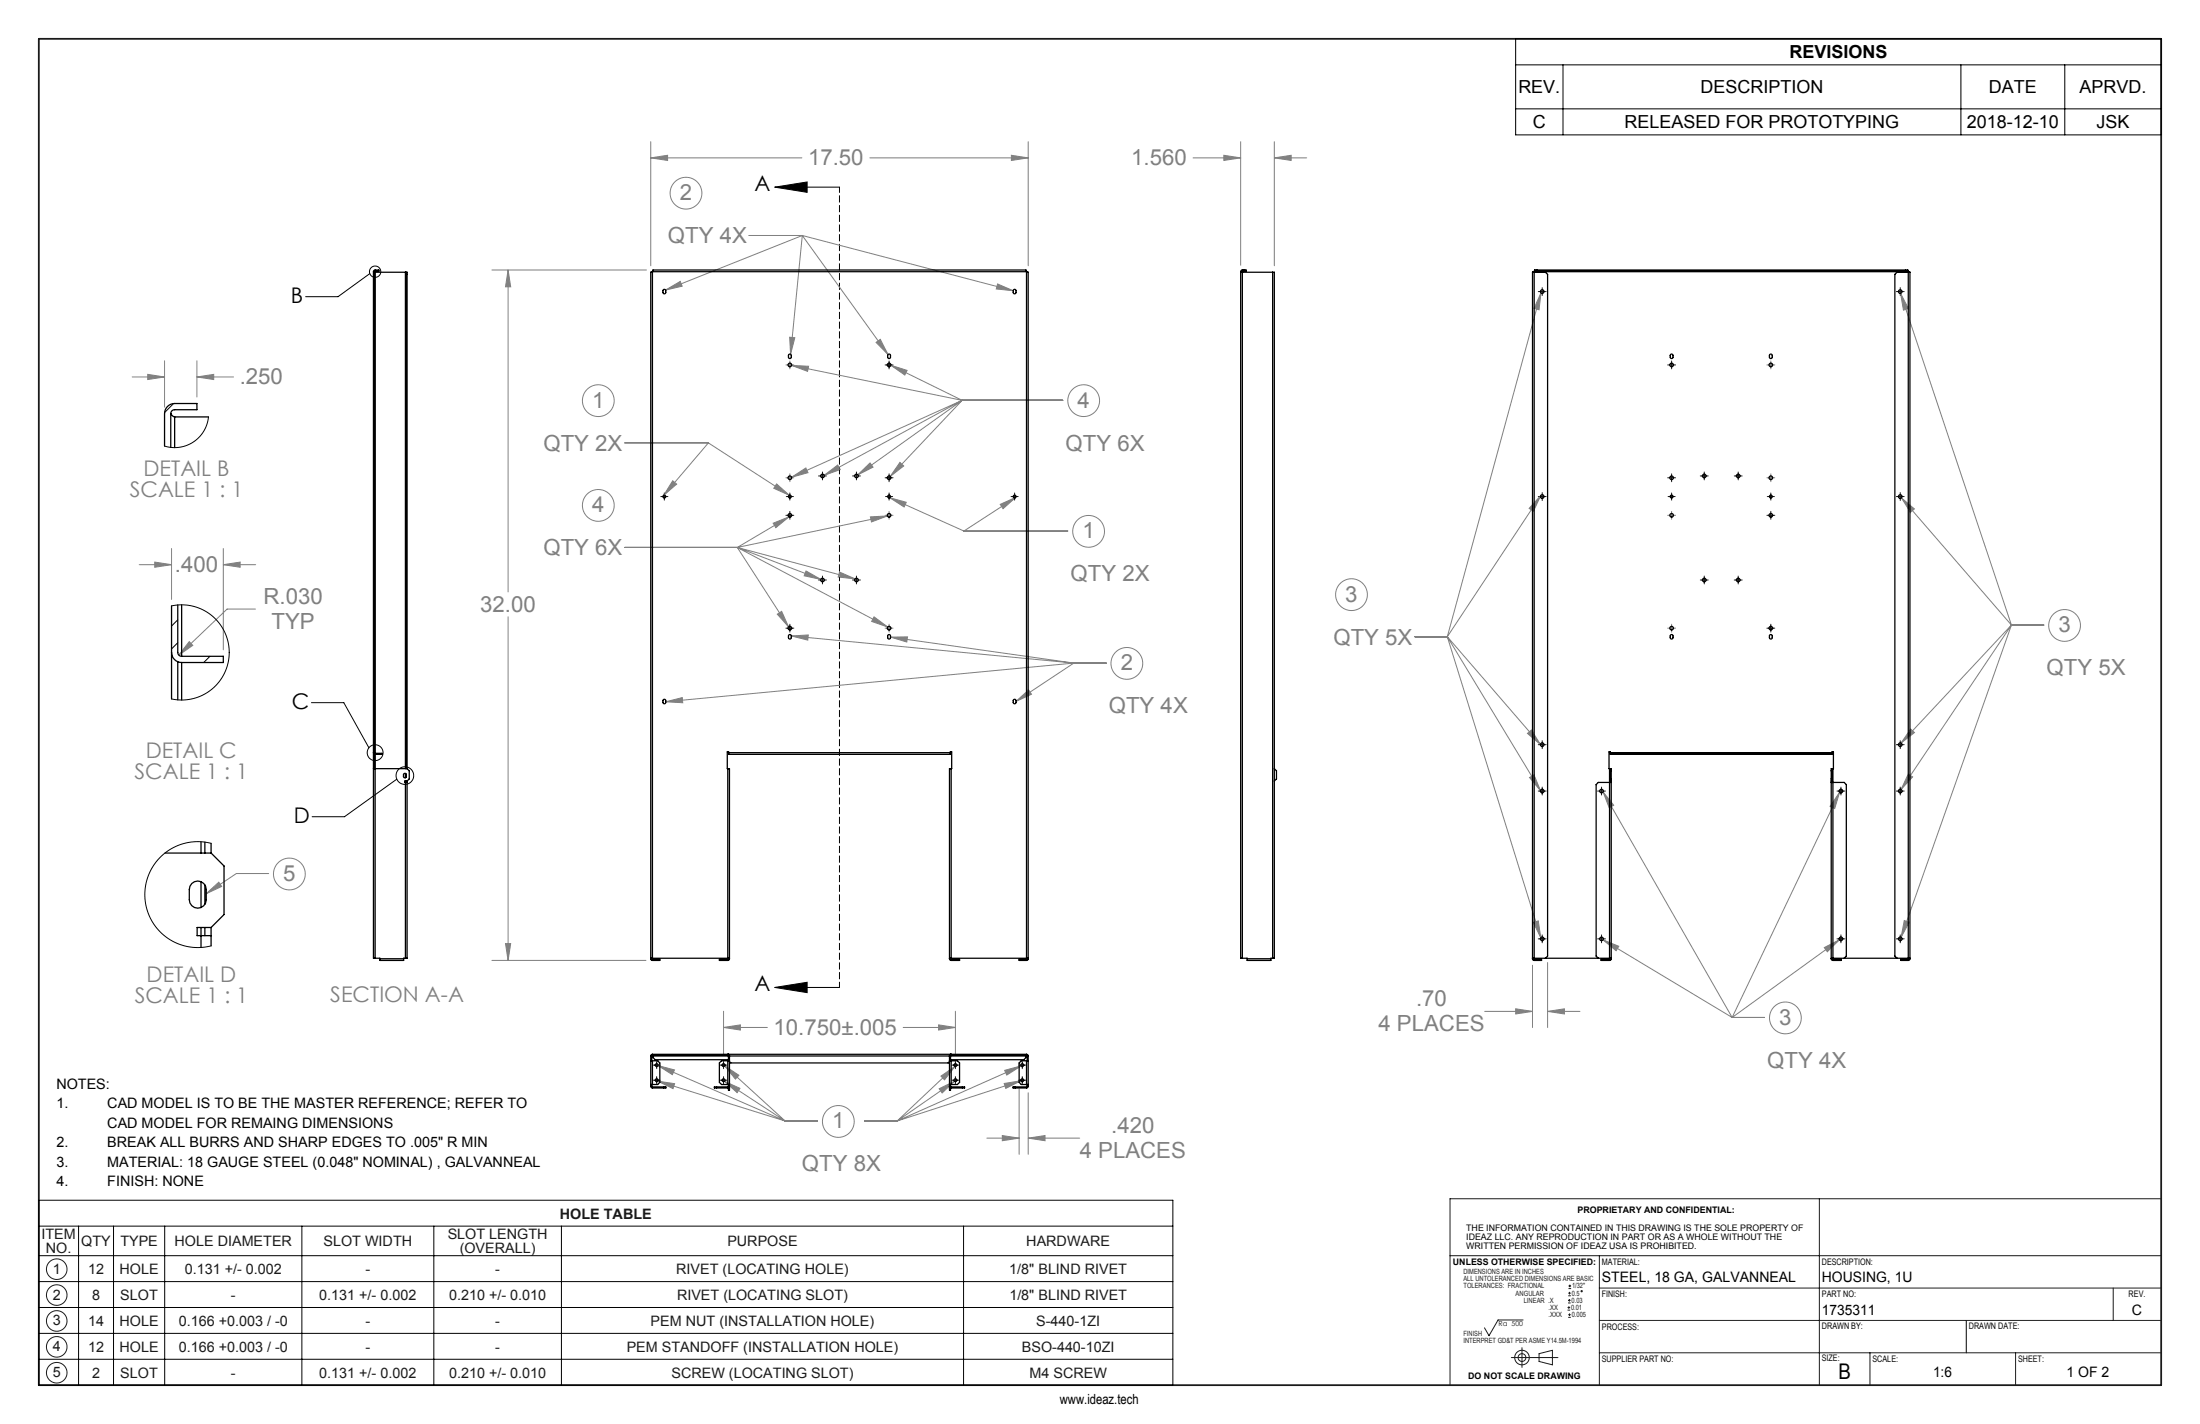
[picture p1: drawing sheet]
<svg xmlns="http://www.w3.org/2000/svg" width="432mm" height="279mm" viewBox="0 0 432 279" stroke-linecap="round" stroke-linejoin="round" font-family="sans-serif">
<g fill="none" stroke="#191924" stroke-width=".2">
<path d="M301.9 57.2h1.6M302.7 56.4v1.6M372.2 57.2h1.5M373 56.4v1.6M173.7 71.6h1.6M174.5 70.8v1.6M327.3 71.6h1.6M328.1 70.8v1.6M129.7 97.4h1.4M130.4 96.7v1.4M154.3 97.4h1.4M155 96.7v1.4"/>
<path d="M160.7 93.4h1.5M161.4 92.6v1.6M167.3 93.4h1.6M168.1 92.6v1.6M173.7 93.7h1.6M173.8 97.4h1.4M174.5 93v1.5M174.5 96.7v1.4M198.4 97.4h1.4M199.1 96.7v1.4M301.9 97.4h1.6M302.7 96.7v1.5"/>
<path d="M327.3 93.7h1.6M327.4 97.4h1.4M328.1 93v1.5M328.1 96.7v1.4M333.7 93.4h1.6M334.5 92.6v1.6M340.4 93.4h1.5M341.2 92.6v1.6M346.9 97.4h1.4M347.6 96.7v1.4M372.2 97.4h1.5M373 96.7v1.5"/>
<path d="M154.3 101.1h1.5M155 100.3v1.6M160.7 113.8h1.5M161.4 113v1.6M167.3 113.8h1.6M168.1 113v1.6M333.7 113.8h1.6M334.5 113v1.6M340.4 113.8h1.5M341.2 113v1.6M346.8 101.1h1.5M347.6 100.3v1.6"/>
<path d="M154.3 123.3h1.5M155 122.5v1.5M346.8 123.3h1.5M347.6 122.5v1.5M301.9 155.2h1.6M301.9 146.1h1.6M302.7 145.3v1.6M302.7 154.4v1.6M313.6 155.2h1.5M314.3 154.4v1.6M360.6 155.2h1.5M361.3 154.4v1.6"/>
<path d="M372.2 155.2h1.5M372.2 146.1h1.5M373 145.3v1.6M373 154.4v1.6M301.9 184.2h1.6M302.7 183.4v1.6M313.6 184.2h1.5M314.3 183.4v1.6M360.6 184.2h1.5M361.3 183.4v1.6M372.2 184.2h1.5M373 183.4v1.6"/>
<path d="M128.2 211.9h1.4M128.2 209h1.4M128.9 208.3v1.4M128.9 211.2v1.4M141.3 211.9h1.4M141.3 209h1.4M142 208.3v1.4M142 211.2v1.4M186.8 211.9h1.4M186.8 209h1.4M187.5 208.3v1.4M187.5 211.2v1.4"/>
<path d="M199.9 211.9h1.4M199.9 209h1.4M200.6 208.3v1.4M200.6 211.2v1.4M357.1 235.2v36.6M424.1 235.2h-139.5v36.6M284.6 246.4h139.6M298.9 259h-4.9l-1.7 3.1-.9-1.6M307.7 257.1h.5M307.7 256.6h.5M307.8 255.7h.5M307.8 255.1h.5"/>
<path d="M307.8 258.5h.5M307.8 258h.5M307.8 254.2h.5M307.8 253.7h.5M307.9 252.8h.5M307.9 252.3h.5M307.9 256.3v.5M308 254.9v.5M308.1 257.7v.5M308.1 253.5v.5M308.1 252.1v.5M313.9 252.7h110.3"/>
<path d="M313.9 246.4v25.4M313.9 259.1h110.2M414.8 252.7v6.4M296.6 266.4h9.2M298.7 264.4v3.9M302.1 265.6l2.6-.7v2.9l-2.6-.7zM313.9 265.4h110.3M367 265.4v6.4M395.6 265.4v6.4"/>
<circle cx="11.1" cy="249" r="2.02"/>
<circle cx="11.1" cy="254.1" r="2.02"/>
<circle cx="11.1" cy="259.2" r="2.02"/>
<circle cx="310.4" cy="253.3" r=".13"/>
<circle cx="11.1" cy="269.3" r="2.02"/>
<circle cx="11.1" cy="264.3" r="2.02"/>
<circle cx="298.7" cy="266.4" r="1.43"/>
<circle cx="298.7" cy="266.4" r=".76"/>
</g>
<g fill="none" stroke="#000" stroke-width=".2">
<path d="M297.5 7.6h126.7v18.9h-126.7zM297.5 12.7h126.7M306.8 12.7v13.8M384.9 12.7v13.8M405.3 12.7v13.8M152.1 36.7l6.3-1v2zM152.1 36.7h12.7M297.5 21.4h126.7M72.6 53.7l-6.3 4.5h-6.3M61.1 137.9h6.4l4.9 8.8M77.9 152.9l-10.3 7.3h-6.3M152.1 193.7l6.3-1v2.1z"/>
<path d="M152.1 193.7h12.7M7.6 235.5h222.6v36.3h-222.6zM7.6 246.4h222.6M7.6 251.5h222.6M7.6 256.5h222.6M7.6 240.6h222.6M15.4 240.6v31.2M22.3 240.6v31.2M32.3 240.6v31.2M59.2 240.6v31.2M85.1 240.6v31.2M110.2 240.6v31.2"/>
<path d="M189.1 240.6v31.2M385.9 259.1v6.3M7.6 261.6h222.6M7.6 266.7h222.6"/>
<circle cx="73.6" cy="53.3" r="1.11"/>
<circle cx="73.6" cy="147.7" r="1.56"/>
<circle cx="79.5" cy="152.2" r="1.73"/>
</g>
<path d="M7.6 7.6h416.6v264.2h-416.6z" fill="none" stroke="#191924" stroke-width=".35"/>
<g fill="none" stroke="#808080" stroke-width=".2">
<path d="M127.7 31l3.3-.5v1zM127.7 31h29.7M127.7 27.8v24.3M170.7 31h31.1M198.5 30.5l3.3 .5-3.3 .5zM201.8 27.8v24.3M234.2 31h9.3M240.2 30.5l3.3 .5-3.3 .5zM243.5 27.8v24.2M250.1 31l3.3-.5v1zM250.1 27.8v24.3M250.1 31h6.4"/>
<path d="M96.5 53h30.4M99.7 53l.5 3.3h-1zM99.7 53v63.1M130.6 56.9l2.9-1.7 .4 1zM147 46.2h10.5M157.5 46.2l-26.9 10.7M157.5 46.2l41.4 10.8M157.5 46.2l-2.3 23.3M157.5 46.2l16.8 23.4M195.8 55.7l3.1 1.3-3.4-.3zM302.5 57.5l-.4 3.3-1-.3zM302.5 57.5l-18.4 67.4"/>
<path d="M373 57.6l21.8 65M373 57.6l1.6 2.9-1 .3zM25.9 74h6.4M29 73.5l3.3 .5-3.3 .5zM32.3 70.8v9.1M38.6 74l3.3-.5v1zM38.6 70.8v7.1M38.6 74h7.2M154.3 71.6h1.5M155 66.2l1 .1-.8 3.2zM155 70.8v1.6M155.4 71.7l3.3 .2-.2 1z"/>
<path d="M155.4 71.7l33.4 6.9M172 67.2l.8-.6 1.5 3zM174.8 71.7l14 6.9M174.8 71.7l3.2 1-.4 .9zM188.8 78.6h19.8M188.8 78.6l-20.4 14.6M188.8 78.6l-27 14.7M188.8 78.6l-14.1 14.9M188.8 78.6l-33.4 15M346.8 71.6h1.5M347.6 70.8v1.6M122.6 86.9h16.4"/>
<path d="M132 94.3l.8 .7-2.5 2.2zM139 86.9l-8.7 10.3M139 86.9l15.9 10.3M152.4 95l2.5 2.2-3-1.4zM154.3 93.7h1.5M155 93v1.5M155.4 93.6l2.8-1.8 .4 .9zM161.8 93.3l2.6-2.1 .5 .9zM168.4 93.2l2.4-2.4 .6 .9zM174.7 97.7l14.5 6.5M174.7 97.7l3.2 .9-.4 .9zM176.6 90.7l.8 .7-2.7 2.1z"/>
<path d="M196.3 99l3.1-1.4-2.5 2.2zM199.4 97.6l-10.2 6.6M302.4 97.3l-1.4 3-.9-.5zM302.4 97.3l-18.3 27.6M346.8 93.7h1.5M347.6 93v1.5M373.2 97.7l2.5 2.2-.7 .6zM373.2 97.7l21.6 24.9M27.3 110.8h6.4M30.4 110.3l3.3 .5-3.3 .5zM33.7 107.6v10M43.8 110.8l3.3-.5v1z"/>
<path d="M43.8 107.6v19.9M43.8 110.8h6.4M50.1 119.5h-5.5l-9.5 9M122.6 107.4h22.1M144.7 107.4l10.1 15.6M144.7 107.4l29.5 15.6M144.7 107.4l23.1 6.2M144.7 107.4l16.4 6.3M151.8 102.7l3.1-1.3-2.6 2.1zM154.9 101.4l-10.2 6M158.2 112l2.9 1.7-3.3-.7zM164.8 112.2l3 1.4-3.3-.4z"/>
<path d="M170.8 101.4l3.4-.2-3.2 1.2zM173.7 101.1h1.6M174.2 101.2l-29.5 6.2M174.5 100.3v1.6M189.2 104.2h20.4M327.3 101.1h1.6M328.1 100.3v1.6M37.1 125.9l.7 .7-2.7 1.9zM99.7 121v67.4M130.7 137.7l3.2-.8 .1 1zM152.6 120.5l.8-.5 1.4 3zM155.3 124.8l3.3-.2-.1 1z"/>
<path d="M155.3 124.8l55.5 5.3M171.6 121l2.6 2-3.1-1.1zM173.7 123.3h1.6M174.5 122.5v1.5M174.8 125h3.3l-.1 1zM174.8 125l36 5.1M199.4 137.6l2.5-2.2 .6 .8zM210.8 130.1h6.3M210.8 130.1l-80.1 7.6M210.8 130.1l-11.4 7.5M277.7 124.9h6.4M284.1 124.9l18.2 21.2"/>
<path d="M284.1 124.9l18.3 30.2M284.1 124.9l18.3 59.1M327.3 123.3h1.6M328.1 122.5v1.5M394.8 122.6h6.3M394.8 122.6l-21.7 23.2M394.8 122.6l-21.7 32.3M394.8 122.6l-21.7 61.3M299.8 143.9l.8-.7 1.7 2.9zM300.2 152.6l.9-.6 1.3 3.1zM314.6 155.4l2.1 2.6-.9 .5zM314.6 155.4l25.4 44.2"/>
<path d="M361.1 155.5l-1 3.1-.9-.4zM361.1 155.4l-21.1 44.2M374.5 151.9l.9 .5-2.3 2.5zM375 143l.8 .7-2.7 2.1zM40.5 175.3l2.4-2.2 .6 .8zM52.7 171.4h-6.3l-5.9 3.9M96.5 188.4h30.3M99.2 185.1h1l-.5 3.3zM142 198.4v8.6M187.5 198.4v8.6M291.4 198.4h9.4M297.5 197.9l3.3 .5-3.3 .6z"/>
<path d="M300.8 189.4v12.2M301 181l.9-.3 .5 3.3zM303.8 198.4l3.3-.5v1.1zM303.8 188.9v12.7M303.8 198.4h6.3M314.6 184.4l3.1 1.3-.5 .8zM314.6 184.4l25.4 15.2M340 199.6h6.3M358.1 185.9l2.9-1.5-2.3 2.3zM361 184.4l-21 15.2M373.8 180.6l.9 .4-1.6 2.9zM129.1 212.1l3.3 .5-.3 1z"/>
<path d="M129.1 212.1l25 7.8M129.1 209.1l25 10.8M129.1 209.1l3.3 .8-.4 1zM142 201.6l3.3-.5v1zM142 201.6h8.6M142.2 212.2l3 1.3-.5 .9zM142.2 212.2l11.9 7.7M142.2 209.1l2.8 1.9-.7 .7zM142.2 209.1l11.9 10.8M154.1 219.9h6.4M169.7 219.9h6.4M177.3 201.6h10.2"/>
<path d="M184.2 201.1l3.3 .5-3.3 .5zM184.3 213.6l3-1.4-2.4 2.3zM184.7 211.1l2.7-1.9-2 2.7zM187.3 212.2l-11.2 7.7M187.4 209.2l-11.3 10.7M197.1 212.6l3.3-.5-3 1.5zM197.2 210l3.2-.9-2.8 1.8zM200 213.6v12.9M200.4 212.1l-24.3 7.8M200.4 209.1l-24.3 10.8M201.8 214.4v12.1M193.7 223.3h6.3"/>
<path d="M196.7 222.8l3.3 .5-3.3 .5zM201.8 223.3l3.3-.5v1zM201.8 223.3h10.1"/>
<circle cx="134.6" cy="37.9" r="3.1"/>
<circle cx="117.4" cy="78.6" r="3.1"/>
<circle cx="212.7" cy="78.6" r="3.1"/>
<circle cx="117.4" cy="99.2" r="3.1"/>
<circle cx="213.7" cy="104.3" r="3.1"/>
<circle cx="265.3" cy="116.7" r="3.1"/>
<circle cx="221.2" cy="130.2" r="3.1"/>
<circle cx="405.2" cy="122.7" r="3.1"/>
<circle cx="56.8" cy="171.5" r="3.1"/>
<circle cx="350.4" cy="199.7" r="3.1"/>
<circle cx="164.5" cy="220" r="3.1"/>
</g>
<path d="M164.8 36.7v157" fill="none" stroke="#000" stroke-width=".2" stroke-dasharray="1.3 .6" stroke-dashoffset=".2"/>
<path d="M152.1 36.7l6.3-1v2zM152.1 193.7l6.3-1v2.1z" fill="#000"/>
<g fill="#808080">
<path d="M302.5 57.5l-.4 3.3-1-.3zM302.4 97.3l-1.4 3-.9-.5zM299.8 143.9l.8-.7 1.7 2.9zM300.2 152.6l.9-.6 1.3 3.1zM301 181l.9-.3 .5 3.3zM373 57.6l1.6 2.9-1 .3zM373.2 97.7l2.5 2.2-.7 .6zM375 143l.8 .7-2.7 2.1zM374.5 151.9l.9 .5-2.3 2.5zM373.8 180.6l.9 .4-1.6 2.9zM358.1 185.9l2.9-1.5-2.3 2.3zM314.6 155.4l2.1 2.6-.9 .5zM314.6 184.4l3.1 1.3-.5 .8zM361.1 155.5l-1 3.1-.9-.4zM132 94.3l.8 .7-2.5 2.2zM152.4 95l2.5 2.2-3-1.4zM130.6 56.9l2.9-1.7 .4 1zM195.8 55.7l3.1 1.3-3.4-.3zM155 66.2l1 .1-.8 3.2zM172 67.2l.8-.6 1.5 3zM130.7 137.7l3.2-.8 .1 1zM199.4 137.6l2.5-2.2 .6 .8zM174.8 125h3.3l-.1 1zM155.3 124.8l3.3-.2-.1 1zM196.3 99l3.1-1.4-2.5 2.2zM174.7 97.7l3.2 .9-.4 .9zM168.4 93.2l2.4-2.4 .6 .9zM161.8 93.3l2.6-2.1 .5 .9zM174.8 71.7l3.2 1-.4 .9zM155.4 71.7l3.3 .2-.2 1zM176.6 90.7l.8 .7-2.7 2.1zM155.4 93.6l2.8-1.8 .4 .9zM152.6 120.5l.8-.5 1.4 3zM171.6 121l2.6 2-3.1-1.1zM164.8 112.2l3 1.4-3.3-.4zM158.2 112l2.9 1.7-3.3-.7zM151.8 102.7l3.1-1.3-2.6 2.1zM170.8 101.4l3.4-.2-3.2 1.2zM142.2 212.2l3 1.3-.5 .9zM142.2 209.1l2.8 1.9-.7 .7zM129.1 212.1l3.3 .5-.3 1zM129.1 209.1l3.3 .8-.4 1zM184.7 211.1l2.7-1.9-2 2.7zM184.3 213.6l3-1.4-2.4 2.3zM197.1 212.6l3.3-.5-3 1.5zM197.2 210l3.2-.9-2.8 1.8zM40.5 175.3l2.4-2.2 .6 .8z"/>
<path d="M303.8 198.4l3.3-.5v1.1zM297.5 197.9l3.3 .5-3.3 .6zM240.2 30.5l3.3 .5-3.3 .5zM250.1 31l3.3-.5v1zM99.7 53l.5 3.3h-1zM99.2 185.1h1l-.5 3.3zM127.7 31l3.3-.5v1zM198.5 30.5l3.3 .5-3.3 .5zM196.7 222.8l3.3 .5-3.3 .5zM201.8 223.3l3.3-.5v1zM142 201.6l3.3-.5v1zM184.2 201.1l3.3 .5-3.3 .5zM38.6 74l3.3-.5v1zM29 73.5l3.3 .5-3.3 .5zM43.8 110.8l3.3-.5v1zM30.4 110.3l3.3 .5-3.3 .5zM37.1 125.9l-2 2.6 2.7-1.9z"/>
</g>
<g fill="none" stroke="#000" stroke-width=".25">
<path d="M73.5 53.3v94.4l.1 .1M73.5 53.3l.1-.1h.8v-.2h-.9l-.2 .3v134.7h.3M73.5 53.3l.1 .1M73.6 53.4h6M73.6 53.4v94.4M79.6 53.4h.1M79.6 53.4v97.4M79.7 53.4h.2v97.4M79.7 53.4v97.4M79.7 53.8h.2M128.1 53.3l-.4 .1v134.7M128.1 53.3l.1-.3h73.2l.1 .3"/>
<path d="M128.1 53.3h73.4M128.1 53.3v134.7M130.2 56.8h.4l.1 .6a.28 .28 0 0 1-.3 .3 .28 .28 0 0 1-.3-.3zM198.9 56.8h.4l.1 .6a.28 .28 0 0 1-.3 .3 .28 .28 0 0 1-.2-.3zM201.5 53.3l.3 .1v134.7M201.5 53.3v134.7M243.5 53.3l.3 .1M243.5 53.3v134.7h.3M243.5 53.3h.2M243.7 53.3l.1 .1M243.8 53l-.3 .3M243.8 53.2l-.1 .1"/>
<path d="M243.8 53.4h.1M243.8 53.4h6M243.8 53h.8v.2h-.8M243.8 53v.2M243.8 53.4v134.6M244.1 53v.2M249.8 53.4h.3v134.6h-.3M249.8 53.4v134.6M300.8 53.4h2.5l.5 .4v133.8l-.5 .4M300.8 53.4v134.7M301.1 53.3h.1M301.1 53.3l-.1 .1"/>
<path d="M301.1 53.3l-.3 .1M301.1 53.3v134.7M301.1 53.3h73.4M301.2 53l-.1 .3M301.2 53.2l-.1 .1M301.2 53v.2M301.2 53h73.2M301.2 53.2h73.2M301.7 53v.2M374 53v.2M374.4 53.2l.1 .1M374.4 53l.1 .3"/>
<path d="M374.4 53v.2M374.5 53.3h.1M374.5 53.3l.2 .1M374.5 53.3l.4 .1M374.5 53.3v134.7M374.9 53.4h-2.6l-.4 .4v133.8l.4 .4M374.9 53.4v134.7M154.8 69.5h.4l.1 .6a.28 .28 0 0 1-.3 .3 .28 .28 0 0 1-.2-.3zM174.3 69.5h.4l.1 .6a.28 .28 0 0 1-.3 .3 .28 .28 0 0 1-.3-.3zM327.9 69.5h.4l.1 .6a.28 .28 0 0 1-.3 .3 .28 .28 0 0 1-.3-.3zM347.4 69.5h.4v.6a.28 .28 0 0 1-.2 .3 .28 .28 0 0 1-.3-.3zM33.5 81.2a.76 .76 0 0 1 .8-.8h4.3v-1.2h-4.3a1.98 1.98 0 0 0-2 2v6.3"/>
<path d="M33.5 81.2l.5 .5 .3 .1M33.5 81.2v6.6M34.3 81.8h6.6M34.3 81.8v6M33.7 118.9v18.2M34.9 118.7v9.3a.76 .76 0 0 0 .8 .8M35.7 118.7v10.1M33.7 128a1.98 1.98 0 0 0 2 2M34.9 129.8v7.5M35.7 128.8h8.1v1.2h-8.1M35.7 130v7.3M130.2 137.3h.4l.1 .5a.28 .28 0 0 1-.3 .3 .28 .28 0 0 1-.3-.3z"/>
<path d="M154.8 124.6h.4l.1 .5a.28 .28 0 0 1-.3 .3 .28 .28 0 0 1-.2-.3zM174.3 124.6h.4l.1 .5a.28 .28 0 0 1-.3 .3 .28 .28 0 0 1-.3-.3zM198.9 137.3h.4l.1 .5a.28 .28 0 0 1-.3 .3 .28 .28 0 0 1-.2-.3zM327.9 124.6h.4l.1 .5a.28 .28 0 0 1-.3 .3 .28 .28 0 0 1-.3-.3zM347.4 124.6h.4v.5a.28 .28 0 0 1-.2 .3 .28 .28 0 0 1-.3-.3zM73.3 147.7l.3 .3M73.3 150.8h6.6M73.5 148v2.8M73.6 147.8h1.4v.2h-1.4M73.6 148v40M79.3 151.8h.4v.5a.28 .28 0 0 1-.2 .3 .28 .28 0 0 1-.3-.3zM79.6 151.8v.8"/>
<path d="M79.6 153.3v34.7M79.7 151.9v.6M79.7 153.3v.2M79.9 153.3v34.7h-.3M79.9 153.3h-.5v.2h.5M79.9 150.8l.4 .4v1.6l-.4 .5M142.8 150.8h.4v37.3M142.8 150.8v37.2M143 147.7v.3h43.5v-.3M143 147.7v-.2h-.3v3.3h.1M143 147.7h43.5M186.5 147.7v-.2h.3v3.3h-.1"/>
<path d="M186.7 150.8h-.3v37.3M186.7 150.8v37.2M250.1 150.8l.4 .4v1.6l-.4 .5M315.9 150.8h.1M315.9 150.8v37.2M316 151.2h.2M316 150.8h.2v37.3M316 150.8v2.7M316 152.8h.2M316 153.3h.2M316.1 147.7v.1M316.1 147.7v-.2h-.3v3.3h.1"/>
<path d="M316.1 147.8h43.5M316.1 147.8v.2h43.5v-.2M316.1 147.7h43.5M316.2 153.5h-2.5l-.4 .4v33.7l.4 .4M316.5 147.8v.2M359.2 147.8v.2M359.4 153.5h2.6l.4 .4v33.7l-.4 .4M359.4 151.2h.2M359.4 152.8h.2M359.4 153.3h.2M359.6 147.7v.1M359.6 147.7v-.2h.3v3.3h-.1"/>
<path d="M359.6 150.8h.2M359.6 150.8h-.2v37.3M359.6 150.8v2.7M359.8 150.8v37.2M32.4 167.4h9M37.6 173.4a1.66 1.66 0 0 1 1.9-.4 1.66 1.66 0 0 1 1 1.5v2a1.66 1.66 0 0 1-1.7 1.7 1.66 1.66 0 0 1-1.6-1.7v-2l.1-.6zM39.5 165.2v2.2M39.5 173v5.1M40.2 165.2v2.2M40.2 173.6v3.8M41.4 167.4l2.6 2.5v9.5l-2.6 2.6M41.4 165.5v1.9"/>
<path d="M39.5 182v3.9M40.2 182v1.6M41.4 182h-2.7v1.6h2.7M41.4 182v3.6M73.6 188h1v.1M74.6 188.1v.3h4.6v-.3M74.6 188.1h4.6M79.6 188l-.4 .1M127.7 188h.4M127.7 188.1l.4 .3M127.7 188.1h.2M127.9 188.1l.2 .1"/>
<path d="M127.9 188v.1M128.1 188h14.7M128.1 188.2h1.4v.2h-1.4M128.1 188.2v.2M129.1 188.2v.2M141.6 188.2v.2M142.8 188h.4M142.8 188.2h-1.6v.2h1.6M142.8 188.2v.2M143 188.1l-.2 .1M143 188.1h.2M143 188v.1"/>
<path d="M143.2 188.1l-.4 .3M186.4 188h.3M186.4 188.1l.3 .3M186.4 188.1h.2M186.6 188.1l.1 .1M186.6 188v.1M186.7 188h14.8M186.7 188.2h1.6v.2h-1.6M186.7 188.2v.2M187.9 188.2v.2M200.5 188.2v.2M201.5 188h.3"/>
<path d="M201.5 188.2h-1.5v.2h1.5M201.5 188.2v.2M201.6 188.1l-.1 .1M201.6 188.1h.2M201.6 188v.1M201.8 188.1l-.3 .3M243.8 188h1v.1M244.8 188.1v.3h4.6v-.3M244.8 188.1h4.6M249.8 188l-.4 .1M300.8 188h.3M300.8 188.1l.3 .3"/>
<path d="M300.8 188.1h.2M301 188.1l.1 .1M301 188v.1M301.1 188.2v.2M301.1 188h14.8M301.1 188.2h1.5v.2h-1.5M302.1 188.2v.2M314.7 188.2v.2M315.9 188h.3M315.9 188.2v.2M315.9 188.2h-1.6v.2h1.6M316 188.1l-.1 .1"/>
<path d="M316 188v.1M316 188.1h.2M316.2 188.1l-.3 .3M359.4 188h.4M359.4 188.1l.4 .3M359.4 188.1h.2M359.6 188.1l.2 .1M359.6 188v.1M359.8 188h14.7M359.8 188.2v.2M359.8 188.2h1.6v.2h-1.6M361 188.2v.2"/>
<path d="M373.5 188.2v.2M374.5 188h.4M374.5 188.2v.2M374.5 188.2h-1.4v.2h1.4M374.7 188.1l-.2 .1M374.7 188.1h.2M374.7 188v.1M374.9 188.1l-.4 .3M127.7 208.1h.4M127.7 212.8h.4M127.7 213.1l.4 .4M127.7 207.2v5.9"/>
<path d="M127.7 213.1h.2M127.7 207.2h.2M127.9 213.1l.2 .2M127.9 207.2v.9M127.9 212.8v.3M128.1 207.1l-.2 .1M128.1 206.9l-.4 .3M128.1 207.1l.1 .1M128.1 206.9v.2M128.1 208.1v4.7M128.1 213.3v.2M128.1 213.3h2.6v.2h-2.6"/>
<path d="M128.1 208.1h1l.4 .5v3.8l-.4 .4h-1M128.1 207.1h14.7M128.1 206.9h73.4M128.2 207.2h73.2M128.2 207.2v.3l.4 .4h14.4M130.3 213.3v.2M140.6 213.3v.2M142.8 212.8h.4M142.8 208.1h.4M142.8 207.1l.2 .1v.9M142.8 207.1v-.2h.2l.2 .3v6.7h-.2v-.5l.2 .1M142.8 208.1v4.7"/>
<path d="M142.8 213.3v.2M142.8 208.1h-1.2l-.4 .5v3.8l.4 .4h1.2M142.8 213.3h-2.6v.2h2.6M143 213.1h.2v.2l-.4 .2M143 213.1l-.2 .2M143 212.8v.3M143 206.9h.1M143.2 208.3l.2 .3h42.7l.3-.3M186.4 208.1h.3M186.4 212.8h.3M186.5 206.9h.1M186.6 213.1h-.2v.2l.3 .2"/>
<path d="M186.6 213.1l.1 .2M186.6 212.8v.3M186.7 207.1v-.2h-.1l-.2 .3v6.7h.2v-.5l-.2 .1M186.7 207.1l-.1 .1v.9M186.7 208.1v4.7M186.7 213.3v.2M186.7 208.1h1.2l.4 .5v3.8l-.4 .4h-1.2M186.7 213.3h2.6v.2h-2.6M186.7 207.1h14.8M188.9 213.3v.2M199.3 213.3v.2M201.4 207.2v.3l-.5 .4h-14.3"/>
<path d="M201.5 208.1h.3M201.5 212.8h.3M201.5 207.1l.1 .1M201.5 206.9l.3 .3M201.5 207.1l-.1 .1M201.5 206.9v.2M201.5 208.1v4.7M201.5 213.3v.2M201.5 208.1h-1l-.5 .5v3.8l.5 .4h1M201.5 213.3h-2.7v.2h2.7M201.6 213.1l-.1 .2M201.6 207.2v.9"/>
<path d="M201.6 212.8v.3M201.6 213.1h.2M201.6 207.2h.2M201.8 213.1l-.3 .4M201.8 207.2v5.9"/>
<circle cx="302.7" cy="57.2" r=".35"/>
<circle cx="373" cy="57.2" r=".35"/>
<circle cx="155" cy="71.6" r=".35"/>
<circle cx="174.5" cy="71.6" r=".35"/>
<circle cx="328.1" cy="71.6" r=".35"/>
<circle cx="347.6" cy="71.6" r=".35"/>
<circle cx="130.4" cy="97.4" r=".28"/>
<circle cx="155" cy="97.4" r=".28"/>
<circle cx="155" cy="93.7" r=".35"/>
<circle cx="161.4" cy="93.4" r=".35"/>
<circle cx="168.1" cy="93.4" r=".35"/>
<circle cx="174.5" cy="93.7" r=".35"/>
<circle cx="174.5" cy="97.4" r=".28"/>
<circle cx="199.1" cy="97.4" r=".28"/>
<circle cx="302.7" cy="97.4" r=".35"/>
<circle cx="328.1" cy="97.4" r=".28"/>
<circle cx="328.1" cy="93.7" r=".35"/>
<circle cx="334.5" cy="93.4" r=".35"/>
<circle cx="341.2" cy="93.4" r=".35"/>
<circle cx="347.6" cy="93.7" r=".35"/>
<circle cx="347.6" cy="97.4" r=".28"/>
<circle cx="373" cy="97.4" r=".35"/>
<circle cx="155" cy="101.1" r=".35"/>
<circle cx="161.4" cy="113.8" r=".35"/>
<circle cx="168.1" cy="113.8" r=".35"/>
<circle cx="174.5" cy="101.1" r=".35"/>
<circle cx="328.1" cy="101.1" r=".35"/>
<circle cx="334.5" cy="113.8" r=".35"/>
<circle cx="341.2" cy="113.8" r=".35"/>
<circle cx="347.6" cy="101.1" r=".35"/>
<circle cx="155" cy="123.3" r=".35"/>
<circle cx="174.5" cy="123.3" r=".35"/>
<circle cx="328.1" cy="123.3" r=".35"/>
<circle cx="347.6" cy="123.3" r=".35"/>
<circle cx="302.7" cy="155.2" r=".35"/>
<circle cx="302.7" cy="146.1" r=".35"/>
<circle cx="314.3" cy="155.2" r=".35"/>
<circle cx="361.3" cy="155.2" r=".35"/>
<circle cx="373" cy="155.2" r=".35"/>
<circle cx="373" cy="146.1" r=".35"/>
<circle cx="302.7" cy="184.2" r=".35"/>
<circle cx="314.3" cy="184.2" r=".35"/>
<circle cx="361.3" cy="184.2" r=".35"/>
<circle cx="373" cy="184.2" r=".35"/>
<circle cx="128.9" cy="211.9" r=".28"/>
<circle cx="128.9" cy="209" r=".28"/>
<circle cx="142" cy="209" r=".28"/>
<circle cx="142" cy="211.9" r=".28"/>
<circle cx="187.5" cy="211.9" r=".28"/>
<circle cx="187.5" cy="209" r=".28"/>
<circle cx="200.6" cy="209" r=".28"/>
<circle cx="200.6" cy="211.9" r=".28"/>
</g>
<g fill="none" stroke="#000" stroke-width=".2">
<path d="M73.5 56.8l-.2 .2M34.1 79.2l-1.8 1.7M73.5 70.3l-.2 .2M73.5 61.3l-.2 .2M73.5 74.8l-.2 .2M40.9 81.8l-.3 1.4-.6 1.4-.9 1.2-1.2 .9-1.3 .7-1.4 .4h-1.4l-1.5-.3M73.5 83.8l-.2 .2M73.5 97.2l-.2 .2M73.5 88.2l-.2 .2M33.7 118.9l2-.2 2.1 .2 2 .7 1.7 1.2 1.5 1.4 1.1 1.8 .7 2 .2 2-.2 2.1-.7 1.9-1.2 1.8-1.4 1.5-1.7 1.1-2 .7-2.1 .2-2-.2M73.5 110.7l-.2 .2M73.5 101.7l-.2 .2"/>
<path d="M73.5 115.2l-.2 .2M34.9 121.6l-1.2 1.2M34.9 126.1l-1.2 1.2M41.2 128.8l-1.2 1.2M73.5 124.2l-.2 .2M73.5 137.6l-.2 .2M73.5 128.7l-.2 .2M73.5 142.1l-.2 .2M41.4 165.5l-2.3-.4-2.3 .2-2.3 .8-2 1.2-1.7 1.7-1.3 2-.8 2.1-.3 2.4 .3 2.4 .8 2.2 1.3 2 1.7 1.7 2 1.2 2.2 .7 2.4 .2 2.3-.3"/>
</g>
<g font-size="4.4" fill="#808080">
<text x="158.6" y="32.4">17.50</text>
<text x="222" y="32.4">1.560</text>
<text x="133.4" y="39.3">2</text>
<text x="131.1" y="47.7">QTY 4X</text>
<text x="47.1" y="75.4">.250</text>
<text x="116.2" y="80">1</text>
<text x="211.5" y="80">4</text>
<text x="106.7" y="88.4">QTY 2X</text>
<text x="209.2" y="88.4">QTY 6X</text>
<text x="116.2" y="100.5">4</text>
<text x="212.5" y="105.6">1</text>
<text x="34.3" y="112.3">.400</text>
<text x="106.7" y="109">QTY 6X</text>
<text x="51.7" y="118.5">R.030</text>
<text x="210.1" y="114.1">QTY 2X</text>
<text x="264" y="118">3</text>
<text x="53.3" y="123.4">TYP</text>
<text x="94.3" y="120">32.00</text>
<text x="404" y="124.1">3</text>
<text x="220" y="131.5">2</text>
<text x="261.7" y="126.5">QTY 5X</text>
<text x="401.7" y="132.5">QTY 5X</text>
<text x="217.6" y="140">QTY 4X</text>
<text x="55.6" y="172.8">5</text>
<text x="277.9" y="197.5">.70</text>
<text x="151.8" y="203.1">10.750±.005</text>
<text x="270.6" y="202.3">4 PLACES</text>
<text x="349.2" y="201.1">3</text>
<text x="346.9" y="209.5">QTY 4X</text>
<text x="163.3" y="221.4">1</text>
<text x="211.9" y="227.2">4 PLACES</text>
<text x="218.1" y="222.3">.420</text>
<text x="157.4" y="229.8">QTY 8X</text>
</g>
<g font-size="4.2">
<text x="148.1" y="37.4">A</text>
<text x="57.1" y="59.4">B</text>
<text x="57.3" y="139.1">C</text>
<text x="57.7" y="161.4">D</text>
<text x="148.1" y="194.4">A</text>
<text x="360.8" y="270.7">B</text>
</g>
<g font-size="4.2" fill="#808080">
<text x="28.2" y="93.4">DETAIL B</text>
<text x="25.5" y="97.5">SCALE 1 : 1</text>
<text x="28.6" y="148.8">DETAIL C</text>
<text x="26.4" y="152.9">SCALE 1 : 1</text>
<text x="26.4" y="196.8">SCALE 1 : 1</text>
<text x="28.8" y="192.6">DETAIL D</text>
<text x="64.8" y="196.6">SECTION A-A</text>
</g>
<g font-size="3.5">
<text x="351.2" y="11.5">REVISIONS</text>
<text x="298" y="18.3">REV.</text>
<text x="333.8" y="18.3">DESCRIPTION</text>
<text x="390.4" y="18.3">DATE</text>
<text x="408.2" y="18.3">APRVD.</text>
<text x="300.8" y="25.2">C</text>
<text x="318.9" y="25.2">RELEASED FOR PROTOTYPING</text>
<text x="386" y="25.2">2018-12-10</text>
<text x="411.5" y="25.2">JSK</text>
</g>
<g font-size="2.8">
<text x="11.1" y="213.6">NOTES:</text>
<text x="11.1" y="217.5">1.</text>
<text x="21.1" y="217.5">CAD MODEL IS TO BE THE MASTER REFERENCE; REFER TO</text>
<text x="21.1" y="221.3">CAD MODEL FOR REMAING DIMENSIONS</text>
<text x="11.1" y="225.1">2.</text>
<text x="21.1" y="225.1">BREAK ALL BURRS AND SHARP EDGES TO .005&quot; R MIN</text>
<text x="11.1" y="228.9">3.</text>
<text x="11.1" y="232.8">4.</text>
<text x="21.1" y="228.9">MATERIAL: 18 GAUGE STEEL (0.048&quot; NOMINAL) , GALVANNEAL</text>
<text x="21.1" y="232.8">FINISH: NONE</text>
<text x="314.4" y="251.4">STEEL, 18 GA, GALVANNEAL</text>
<text x="357.6" y="251.4">HOUSING, 1U</text>
<text x="357.6" y="258">1735311</text>
<text x="418.4" y="258">C</text>
<text x="379.4" y="270.1">1:6</text>
<text x="405.6" y="270.1">1 OF 2</text>
</g>
<g font-size="2.8" fill="#191924">
<text x="109.9" y="239.1">HOLE TABLE</text>
<text x="8.2" y="243.1">ITEM</text>
<text x="9" y="245.9">NO.</text>
<text x="16" y="244.5">QTY</text>
<text x="23.6" y="244.5">TYPE</text>
<text x="34.3" y="244.5">HOLE DIAMETER</text>
<text x="63.5" y="244.5">SLOT WIDTH</text>
<text x="87.9" y="243.1">SLOT LENGTH</text>
<text x="90.2" y="245.9">(OVERALL)</text>
<text x="142.8" y="244.5">PURPOSE</text>
<text x="201.4" y="244.5">HARDWARE</text>
<text x="10.4" y="249.9">1</text>
<text x="17.3" y="250">12</text>
<text x="23.5" y="250">HOLE</text>
<text x="36.3" y="250">0.131 +/- 0.002</text>
<text x="71.7" y="250">-</text>
<text x="97.2" y="250">-</text>
<text x="132.7" y="250">RIVET (LOCATING HOLE)</text>
<text x="198.1" y="250">1/8&quot; BLIND RIVET</text>
<text x="10.4" y="255">2</text>
<text x="18.1" y="255">8</text>
<text x="23.6" y="255">SLOT</text>
<text x="45.3" y="255">-</text>
<text x="62.7" y="255">0.131 +/- 0.002</text>
<text x="88.1" y="255">0.210 +/- 0.010</text>
<text x="132.9" y="255">RIVET (LOCATING SLOT)</text>
<text x="198.1" y="255">1/8&quot; BLIND RIVET</text>
<text x="10.4" y="260.1">3</text>
<text x="17.3" y="260.1">14</text>
<text x="23.5" y="260.1">HOLE</text>
<text x="35.1" y="260.1">0.166 +0.003 / -0</text>
<text x="71.7" y="260.1">-</text>
<text x="97.2" y="260.1">-</text>
<text x="127.7" y="260.1">PEM NUT (INSTALLATION HOLE)</text>
<text x="203.4" y="260.1">S-440-1ZI</text>
<text x="10.4" y="265.1">4</text>
<text x="17.3" y="265.2">12</text>
<text x="23.5" y="265.2">HOLE</text>
<text x="35.1" y="265.2">0.166 +0.003 / -0</text>
<text x="71.7" y="265.2">-</text>
<text x="97.2" y="265.2">-</text>
<text x="123" y="265.2">PEM STANDOFF (INSTALLATION HOLE)</text>
<text x="200.6" y="265.2">BSO-440-10ZI</text>
<text x="10.4" y="270.2">5</text>
<text x="18.1" y="270.3">2</text>
<text x="23.6" y="270.3">SLOT</text>
<text x="45.3" y="270.3">-</text>
<text x="62.7" y="270.3">0.131 +/- 0.002</text>
<text x="88.1" y="270.3">0.210 +/- 0.010</text>
<text x="131.8" y="270.3">SCREW (LOCATING SLOT)</text>
<text x="202.1" y="270.3">M4 SCREW</text>
</g>
<text font-size="2.7" x="208" y="275.4">www.ideaz.tech</text>
<g font-size="1.8">
<text x="309.6" y="238">PROPRIETARY AND CONFIDENTIAL:</text>
<text x="287.8" y="241.5">THE INFORMATION CONTAINED IN THIS DRAWING IS THE SOLE PROPERTY OF</text>
<text x="287.8" y="243.3">IDEAZ LLC. ANY REPRODUCTION IN PART OR AS A WHOLE WITHOUT THE</text>
<text x="287.8" y="245">WRITTEN PERMISSION OF IDEAZ USA IS PROHIBITED.</text>
<text x="285.2" y="248.2">UNLESS OTHERWISE SPECIFIED:</text>
<text x="314.4" y="248.2">MATERIAL:</text>
<text x="357.6" y="248.2">DESCRIPTION:</text>
<text x="314.4" y="254.5">FINISH:</text>
<text x="357.6" y="254.5">PART NO:</text>
<text x="417.8" y="254.5">REV.</text>
<text x="314.4" y="260.9">PROCESS:</text>
<text x="357.6" y="260.8">DRAWN BY:</text>
<text x="386.4" y="260.8">DRAWN DATE:</text>
<text x="314.4" y="267.2">SUPPLIER PART NO:</text>
<text x="357.6" y="267">SIZE:</text>
<text x="367.5" y="267.2">SCALE:</text>
<text x="396.1" y="267.2">SHEET:</text>
<text x="288.2" y="270.5">DO NOT SCALE DRAWING</text>
</g>
<g font-size="1.4" fill="#191924">
<text x="287.2" y="250">DIMENSIONS ARE IN INCHES</text>
<text x="287.2" y="251.4">ALL UNTOLERANCED DIMENSIONS ARE BASIC</text>
<text x="287.2" y="252.8">TOLERANCES: FRACTIONAL</text>
<text x="297.5" y="254.2">ANGULAR</text>
<text x="299.1" y="255.6">LINEAR .X</text>
<text x="303.9" y="257">.XX</text>
<text x="308.4" y="257">0.01</text>
<text x="308.5" y="255.6">0.03</text>
<text x="308.5" y="254.2">0.5</text>
<text x="308.5" y="252.8">1/32&quot;</text>
<text x="287.2" y="263.5">INTERPRET GD&amp;T PER ASME Y14.5M-1994</text>
<text x="287.2" y="262.1">FINISH</text>
<text x="294.1" y="260.2">Ra 500</text>
<text x="303.9" y="258.4">.XXX</text>
<text x="308.5" y="258.4">0.005</text>
</g>
</svg>
